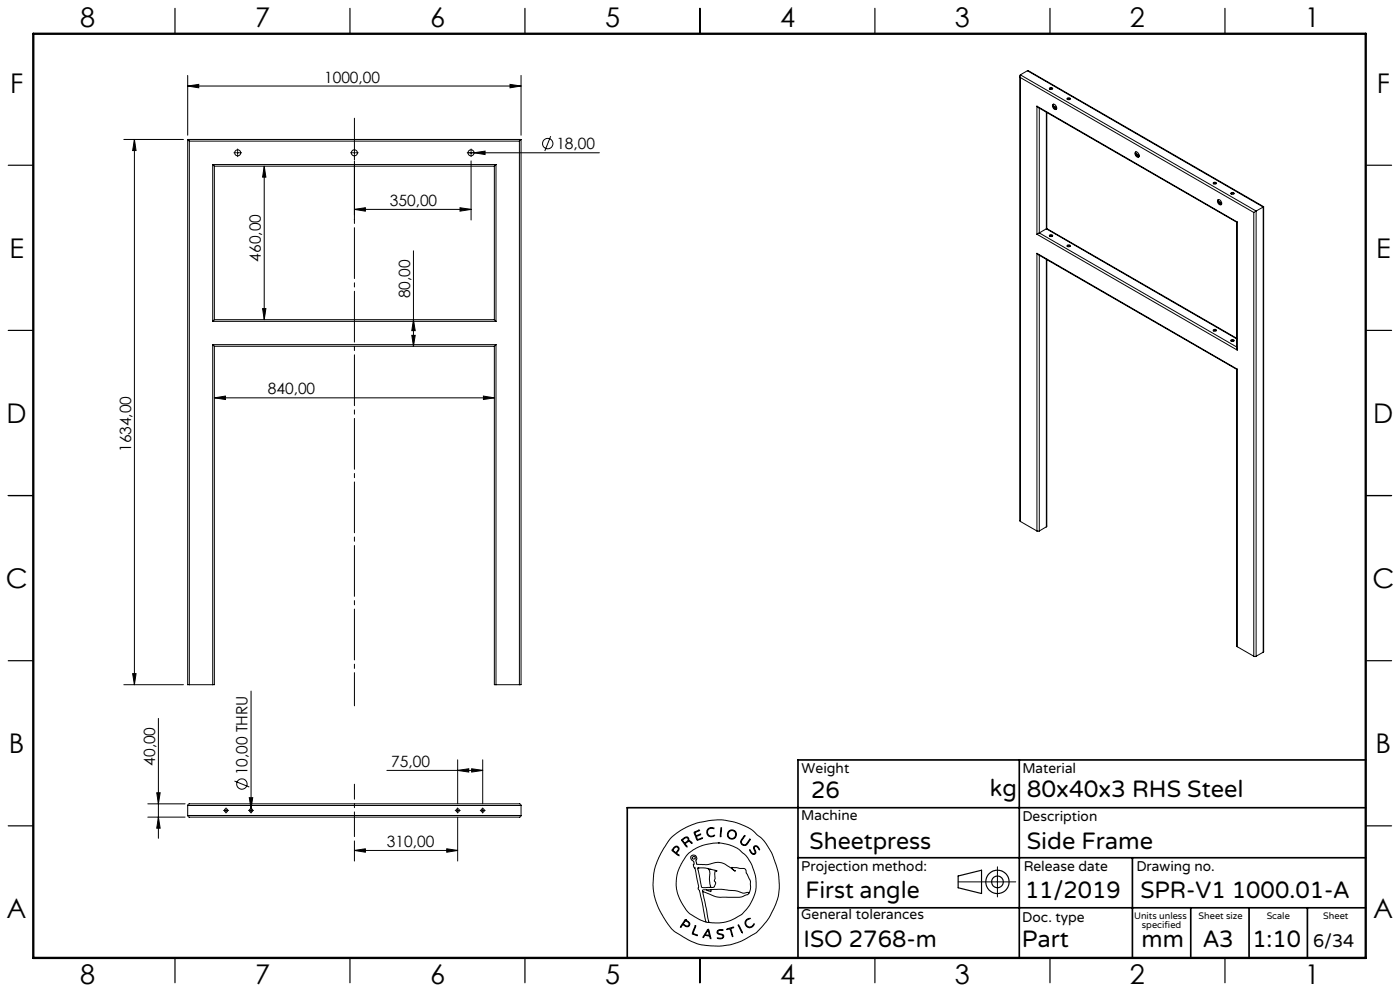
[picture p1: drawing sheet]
<svg xmlns="http://www.w3.org/2000/svg" width="420mm" height="297mm" viewBox="0 0 420 297" stroke-linecap="round" stroke-linejoin="round" font-family="sans-serif">
<g fill="none" stroke="#000" stroke-width=".3">
<path d="M56.3 25.8l3.3-.5v1zM56.3 22.6v17.9M56.3 25.8h100M153 25.3l3.3 .5-3.3 .5zM156.3 22.6v17.9M306 22.8l.1 133.5M306.1 22.4v.8M306.1 22.4l70.7 40.8M306.1 23.2l70 40.5M306.1 23.2v133.1M308.2 21.2l70.9 40.7M308.2 21.2l-2.1 1.2"/>
<path d="M308.2 21.2l70.8 40.9M311.1 31.8l.3 .4 59.6 34.4M311.1 31.8v38.4M311.1 31.8l60.1 34.7M311.8 32.4v37.4M313.9 33.6v35M314 33.7v34.8M314.8 26.4l.5-.2a.32 .32 0 0 1 .5 .4 .32 .32 0 0 1-.5 .2l-.4-.1zM314.9 26.6h.9M315.8 31.4a.9 .9 0 0 1 1 .4 .9 .9 0 0 1-.1 1l-.5-.1-.3-.5zM315.9 31.6l1.1 .6M316 31.2l.1 .9 .8 .6"/>
<path d="M316.1 32l.9 .6M320.1 29.7h1M320.2 29.4l.5-.1a.31 .31 0 0 1 .4 .3 .31 .31 0 0 1-.5 .3 .34 .34 0 0 1-.4-.1 .34 .34 0 0 1 0-.4zM37.1 41.8h17.9M40.3 41.8v163.4M40.3 41.8l.5 3.3h-1zM56.3 41.8l.5 .5M56.3 41.8v163.4h.5M56.3 41.8h100M56.8 42.3h99M56.8 42.3v162.9M63.8 49.3l.5 .5"/>
<path d="M63.8 49.3v47M63.8 49.3h85M64.3 49.8v46M64.3 49.8h84M70.2 45.8h.6M71 45.8h.6M71.3 44.7v.6M71.3 45.5v.6M71.3 46.3v.7M71.8 45.8h.7M79.3 49.8l.5 3.3h-1zM79.3 49.8v46"/>
<path d="M105.2 45.8h.6M106 45.8h.6M106.3 44.7v.6M106.3 45.5v.6M106.3 46.3v.7M106.3 48.2v17.7M106.8 45.8h.7M140.2 45.8h39.6M141.3 44.7v.6M141.3 45.5v.6M141.3 46.3v.7M141.3 48.2v17.7"/>
<path d="M142.2 45.8l3.3-.5v1zM148.3 49.8v46M148.8 49.3l-.5 .5M148.8 49.3v47M155.8 42.3v162.9M156.3 41.8l-.5 .5M156.3 41.8v163.4h-.5M165.2 40.8l-1.8 4.5M340.6 45.6a.9 .9 0 0 1 1 .5 .9 .9 0 0 1-.1 1l-.8-.4-.2-.7zM340.7 45.9l1 .6M340.8 45.5l-.1 .4 .2 .7 .8 .4M340.8 46.3l.9 .5"/>
<path d="M364 54.8l.3-.2a.34 .34 0 0 1 .5 0 .34 .34 0 0 1 0 .5h-.6zM364 55l.3-.1 .6 .1M365.3 59.9a.91 .91 0 0 1 1 .4 .91 .91 0 0 1-.1 1.1l-.5-.2-.3-.4zM365.5 59.8l.1 .9 .8 .6M369.3 58.1h.9M369.3 57.8l.5-.1a.31 .31 0 0 1 .4 .3 .31 .31 0 0 1-.4 .2 .34 .34 0 0 1-.4 0 .34 .34 0 0 1-.1-.4zM106.3 62.8l3.3-.5v1zM106.3 62.8h35M124 75.2v28.6M138 62.3l3.3 .5-3.3 .5zM311.1 75.9l.3 .4 59.6 34.4M311.1 75.9l60.1 34.7"/>
<path d="M311.1 75.9v83.2M311.1 70.2l60.1 34.7M311.8 69.8l-.7 .4M311.8 69.8l59.2 34.2M311.8 76.5v82.6M313.9 68.6l-2.1 1.2M313.9 68.6l57.1 33M313.9 77.7v80.2M314 68.5l-.1 .1M314 77.8l-.1 80.1M314 68.5l57 32.9M314.8 70.5l.5-.2a.32 .32 0 0 1 .5 .4 .32 .32 0 0 1-.5 .2l-.4-.1z"/>
<path d="M314.9 70.7h.9M320.1 73.8l.4-.2 .6 .2M320.2 73.5l.5-.1a.3 .3 0 0 1 .3 .1 .3 .3 0 0 1 0 .4l-.4 .1a.34 .34 0 0 1-.4-.1 .34 .34 0 0 1 0-.4zM365.4 60.2l1.1 .6M365.5 60.6l1 .5M371 66.6l.2 38.3M371.2 66.5l-.2 .1M371.2 66.5v38.4M376.1 63.7v133M376.8 63.2l-.7 .5M376.8 63.2v133.5M379 62.1l-2.2 1.1"/>
<path d="M379 62.1v133.4M379.1 61.9l-.1 .2M379.1 61.9l-.1 133.6M63.8 96.3h85M64.3 95.8l-.5 .5M64.3 95.8h84M78.8 92.5h1l-.5 3.3zM124 95.8l.6 3.3h-1.1zM148.3 95.8l.5 .5M364 98.9l.3-.2a.37 .37 0 0 1 .6 0 .37 .37 0 0 1 0 .5 .37 .37 0 0 1-.6 .1zM364 99.1h.9M63.8 103.3l.5 .5"/>
<path d="M63.8 103.3v101.9M63.8 103.3h85M64.3 119.2l3.3-.5v1zM64.3 119.2h84M64.3 103.8v101.4h-.5M64.3 103.8h84M123.5 100.5h1.1l-.6 3.3zM145 118.7l3.3 .5-3.3 .5zM148.3 103.8v101.4h.5M148.8 103.3l-.5 .5M148.8 103.3v101.9M369.3 102.2h.9"/>
<path d="M369.3 101.9l.5-.1a.31 .31 0 0 1 .4 .3 .31 .31 0 0 1-.4 .2 .34 .34 0 0 1-.4 0 .34 .34 0 0 1-.1-.4zM371 110.7l.2 83.1M371.2 110.6l-.2 .1M371.2 110.6v83.2M306.1 156.3l5 2.8M311.1 159.1h.7M313.9 157.9l-2.1 1.2M371.2 193.8l4.9 2.9M376.1 196.7h.7M379 195.5l-2.2 1.2M37.1 205.2h17.9M39.8 201.9h1l-.5 3.3z"/>
<path d="M47.5 215.3v35.9M56.8 205.2h7M75.3 207.1v36.6M148.8 205.2h7M47 237.6h1l-.5 3.3zM70.3 234.1l4.5 1.8M74.8 239.1h1l-.5 3.3zM116.1 230.9h28.7M137.3 230.9l3.3-.5v1zM137.3 227.7v13.2M141.5 230.4l3.3 .5-3.3 .5zM144.8 227.7v13.2"/>
<path d="M44.3 240.9h11.2M44.3 244.9h11.2M47.5 244.9l.5 3.3h-1zM56.3 241.4l.4-.5h99.2l.4 .5M56.3 244.4l.4 .5h99.2l.4-.5M56.3 241.4v3M56.3 241.4h100M56.3 244.4h100M67.1 242.9h.2M67.6 242.9h.5M67.8 242.1v.3M67.8 242.6v.5"/>
<path d="M67.8 243.4v.3M68.3 242.9h.3M74.5 242.9h.3M75.1 242.9h.5M75.8 242.9h.3M106.3 254.9l3.3-.5v1zM106.3 252v6.1M106.3 254.9h31M134 254.4l3.3 .5-3.3 .5zM136.6 242.9h.2M137.1 242.9h.5M137.3 242.1v.3"/>
<path d="M137.3 242.6v.5M137.3 243.4v.3M137.3 244.9v13.2M137.8 242.9h.3M144.1 242.9h.2M144.6 242.9h.5M144.8 242.1v.3M144.8 242.6v.5M144.8 243.4v.3M145.3 242.9h.3M156.3 241.4v3M201.3 251.1l2.8-2.2 4.5-2.1 4.8-1 3.2-.1 3.7 .7 3.3 1.2 2 1.1 2.8 2.4 1.5 1.8 1.8 3.2 1.8 5.3 .3 3.5-.2 3-.8 2.8-1.7 3.7-1.8 2.5a16.5 16.5 0 0 1-6.7 5l-3.3 1.2-2.9 .4h-3.4l-2.9-.4-3.7-1.5-3.8-2.3-1.1-.9-1.2-1.6-2.3-3.7-1.2-2.8-.6-2.2-.3-3.1 .3-3.5 .9-3.2 2-4z"/>
<path d="M202 254.1l.7-.5 .6 .1 .4 .6-.1 .6a.64 .64 0 0 0-.3 1.1l.4 .5-1.7-1.2a.52 .52 0 0 1-.4-.5 .52 .52 0 0 1 .4-.6zM202.4 254l.4-.2 .5 .1 .2 .5-.2 .4a.73 .73 0 0 1-.7 .6 .73 .73 0 0 1-.7-.7zM204.5 251.6l1.1-.7h.6l.4 .3 .1 .8 .6 .2 .3 .5-.8-.5-.6 .2a.61 .61 0 0 0-.6 .5 .61 .61 0 0 0 .5 .7l-.1 .3-1.5-2zM204.8 251.7l.8-.6h.6l.2 .6-.5 .6a.52 .52 0 0 1-.6 .3 .52 .52 0 0 1-.4-.5zM208.2 249.4l1.7-.6-1 .5a.57 .57 0 0 0-.2 .9 .57 .57 0 0 0 .9 0l.6-.2-.8 .5a.46 .46 0 0 0-.5 .4 .46 .46 0 0 0 .3 .5l.1 .2 1.5-.5-1.7 .7zM212.3 248.5l.8-.5 1 .2 .1 .2-.9-.2-.7 .3-.3 .5v.7l.1 .4 .6 .4 1.3-.2a.53 .53 0 0 1-.3 .5 .53 .53 0 0 1-.5 0l-.9-.2-.4-.4-.2-1zM215.5 252.6l2.7 .4 3 1.2 2.3 1.9 .9 1.2 1.3 2.2 1.1 3.8-.1 3.5-.8 2.5a11.7 11.7 0 0 1-8.9 7.2l-2.6 .1-1.7-.2M215.5 252.6l-4.1 .6-3.4 1.5-2.1 1.8-2.1 3.5-.5 1.4-.4 2 .1 3 .9 2.9 2 3.4a9.1 9.1 0 0 0 4 2.9l1.9 .8M215.5 252.6h.1M216.3 248.1h.2v.6l-.2 1.9-.2 .2zM223.3 250.5l.1-.1 .1 .2-1.1 1.6 .2 .7 .7 .3a3.3 3.3 0 0 0 1.7-1.7v.2l-1 1.5-.4 .2-.7-.1-.6-.5-.1-.6zM224.9 254.7l.7 .9 .5 .3 .4-.3-.4-1.4 .2-.6h.9l.7 1-.1 .1-.9-1-.5 .1-.1 .4 .5 1.4-.6 .5-.9-.5z"/>
<path d="M299.2 259.8v9M205.6 275.6l-1.4 2-.1 .2h.2a.69 .69 0 0 1 .6-.6 .69 .69 0 0 1 .8 .4l.9 .1 .3-.9-1.3-1.2M205.6 275.6h.1M205.6 275.9l-.3 .5M205.7 275.9l1 .9-.1 .6-.6 .1a.7 .7 0 0 1-.9-.9l.2-.2M205.7 275.9h.1M208.5 277.5l.2-.1v.2l-.5 1.4a.56 .56 0 0 0-.2 .7 .56 .56 0 0 0 .7 .3l.5 .4-1.6-.6zM209.3 260.2l2.3-.1 3.1 .8 .4 .3a.35 .35 0 0 0-.5-.2 .35 .35 0 0 0-.1 .5v1.8l-.2 .7 .4 .8-.4 1-.5 .2h-2.6a.85 .85 0 0 1-.8-.2 .85 .85 0 0 1-.1-.9zM209.4 260.1h.1M210.8 267.2l1.9 9.2M210.8 267.2l3.7 1.5 1.3 .2h6.3l2.1-.8 .4-.3M211.8 276.4h.9"/>
<path d="M211.9 266.7h-1.1v.5M212.1 260.2a2.12 2.12 0 0 1 .8 2.7v1.9l.3 .9-.3 .2M212.3 278.6l.1-.1a4.3 4.3 0 0 1 .9 2.6v.2h-.2a.74 .74 0 0 0-.8-.8l-.2-.1a.82 .82 0 0 0-1.1 .6l-.1-.3zM212.3 278.9l.4 .9a.4 .4 0 0 1-.1 .6 .4 .4 0 0 1-.6-.2l-.4-.1zM212.4 278.9h.1M212.7 276.4h.1M213 260.6h.1M213.3 266.6l3.2-.1 4.2 .4 2.3 .8 1.1-.2a.3 .3 0 0 1 .4-.1 .3 .3 0 0 1 .1 .4M213.3 266.6v.6l-1.4-.5M213.3 266.6l-1.4 .1M215.3 278.9l.6-.3 1 .1v.2h-1.4l-.2 .6 .3 .2 1.4 .5 .1 .5-.2 .4-.6 .3-1.1-.2h1.1l.6-.5-.3-.5-1.4-.5-.1-.4zM218 278.4l2.1-.5-.8 .4 .5 2.4-.8-2.3-.8 .2z"/>
<path d="M221.5 277.2l1.2 2.2v.2zM221.5 277.1h.1M224 275.6l.7-.4 .3 .1-.8 .4-.4 .6v.6l.5 .7 .9 .2 .9-.9a.41 .41 0 0 1 .1 .5 .41 .41 0 0 1-.4 .2l-1 .5-.9-.5-.4-1.1zM224.6 267.8l.5-1.4v-2.3l-1.7-3.8-3.9-.3 .3 .5 .8 .6h-.1l-3.1-2.2-1.7-.5-3.6 .7-3-.1-.3-.9 .3-.8-.3-.7-.6-.3-.7 .1-.3 .4v.4l1 1.1-.1 1.4 .4 .5 1.1 5.4-.2 .8 .4 .4 .3 1.1 1.7 8.5M287.4 264.3h17.3"/>
<circle cx="71.3" cy="45.8" r=".91"/>
<circle cx="106.3" cy="45.8" r=".91"/>
<circle cx="141.3" cy="45.8" r=".91"/>
<circle cx="164.3" cy="43" r="1.55"/>
<circle cx="72.6" cy="235" r="1.55"/>
<circle cx="67.8" cy="242.9" r=".5"/>
<circle cx="75.3" cy="242.9" r=".5"/>
<circle cx="137.3" cy="242.9" r=".5"/>
<circle cx="144.8" cy="242.9" r=".5"/>
<circle cx="208.1" cy="257.1" r=".44"/>
<circle cx="219.5" cy="250.1" r="1.17"/>
<circle cx="219.6" cy="250.1" r="1.38"/>
</g>
<g fill="none" stroke="#000" stroke-width=".35">
<path d="M52.5 2.5v7.5M105 2.5v7.5M157.5 2.5v7.5M210 2.5v7.5M262.5 2.5v7.5M315 2.5v7.5M367.5 2.5v7.5M2.5 49.5h7.5M410 49.5h7.5M2.5 99h7.5M410 99h7.5M2.5 148.5h7.5"/>
<path d="M410 148.5h7.5M2.5 198h7.5M410 198h7.5M2.5 247.5h7.5M410 247.5h7.5M287.4 262.5l7.1-1.7v7l-7.1-1.7zM52.5 287v7.5M105 287v7.5M157.5 287v7.5M210 287v7.5M262.5 287v7.5M315 287v7.5"/>
<path d="M367.5 287v7.5"/>
<circle cx="299.2" cy="264.3" r="3.5"/>
<circle cx="299.2" cy="264.3" r="1.75"/>
</g>
<path d="M106.3 250.7v-15.7" fill="none" stroke="#000" stroke-width=".3" stroke-dasharray="15.2 1.3 1.3 1.3" stroke-dashoffset="7.9"/>
<path d="M106.3 35.4v176.1" fill="none" stroke="#000" stroke-width=".3" stroke-dasharray="15.2 1.3 1.3 1.3" stroke-dashoffset="5.3"/>
<path d="M305.8 227.7v59.2M409.7 227.7h-170.3v59.2M239.4 257.1h170.3M339.7 257.1v29.9M409.7 242.1h-221.5v45M239.4 272.1h170.3M357.2 272.1v14.8M374.7 272.1v14.8M392.2 272.1v14.8" fill="none" stroke="#000" stroke-width=".5"/>
<path d="M10 10.1h399.7v277h-399.7z" fill="none" stroke="#000" stroke-width=".7"/>
<g fill="#000">
<path d="M142.2 45.8l3.3-.5v1zM74.8 239.1h1l-.5 3.3z"/>
<path d="M56.3 25.8l3.3-.5v1zM153 25.3l3.3 .5-3.3 .5zM106.3 62.8l3.3-.5v1zM138 62.3l3.3 .5-3.3 .5zM106.3 254.9l3.3-.5v1zM134 254.4l3.3 .5-3.3 .5z"/>
<path d="M124 95.8l.6 3.3h-1.1zM123.5 100.5h1.1l-.6 3.3zM79.3 49.8l.5 3.3h-1zM78.8 92.5h1l-.5 3.3zM47 237.6h1l-.5 3.3zM47.5 244.9l.5 3.3h-1z"/>
<path d="M64.3 119.2l3.3-.5v1zM145 118.7l3.3 .5-3.3 .5z"/>
<path d="M39.8 201.9h1l-.5 3.3zM40.3 41.8l.5 3.3h-1z"/>
<path d="M141.5 230.4l3.3 .5-3.3 .5zM137.3 230.9l3.3-.5v1z"/>
</g>
<g font-size="8.1">
<text x="24" y="8">8</text>
<text x="76.5" y="8">7</text>
<text x="129" y="8">6</text>
<text x="181.5" y="8">5</text>
<text x="234" y="8">4</text>
<text x="286.5" y="8">3</text>
<text x="339" y="8">2</text>
<text x="391.5" y="8">1</text>
<text x="3" y="27.7">F</text>
<text x="413" y="27.7">F</text>
<text x="2.8" y="77.2">E</text>
<text x="412.8" y="77.2">E</text>
<text x="2" y="126.7">D</text>
<text x="412" y="126.7">D</text>
<text x="1.7" y="176.2">C</text>
<text x="411.7" y="176.2">C</text>
<text x="2.7" y="225.7">B</text>
<text x="412.7" y="225.7">B</text>
<text x="2" y="275.2">A</text>
<text x="412" y="275.2">A</text>
<text x="24" y="295">8</text>
<text x="76.5" y="295">7</text>
<text x="129" y="295">6</text>
<text x="181.5" y="295">5</text>
<text x="234" y="295">4</text>
<text x="286.5" y="295">3</text>
<text x="339" y="295">2</text>
<text x="391.5" y="295">1</text>
</g>
<g font-size="7.1">
<text x="243.3" y="239.1">26</text>
<text x="297" y="238.5">kg</text>
<text x="308" y="239">80x40x3 RHS Steel</text>
<text x="242.9" y="254.4">Sheetpress</text>
<text x="308" y="254.4">Side Frame</text>
<text x="241.6" y="269.2">First angle</text>
<text x="307.5" y="269.2">11/2019</text>
<text x="342.1" y="269.2">SPR-V1 1000.01-A</text>
<text x="241.1" y="283.7">ISO 2768-m</text>
<text x="306.6" y="283.9">Part</text>
<text x="342.5" y="283.9">mm</text>
<text x="360.9" y="283.9">A3</text>
<text x="375.7" y="283.9">1:10</text>
</g>
<text font-size="5.4" x="393.9" y="283.7">6/34</text>
<g font-size="4.7">
<text x="97.2" y="24.8">1000,00</text>
<text x="166.9" y="44.7">18,00</text>
<text x="117" y="61.7">350,00</text>
<text x="78.3" y="78.4" transform="rotate(-90 78.3 78.4)">460,00</text>
<text x="123.1" y="89.4" transform="rotate(-90 123.1 89.4)">80,00</text>
<text x="80.4" y="118.2">840,00</text>
<text x="39.3" y="135.5" transform="rotate(-90 39.3 135.5)">1634,00</text>
<text x="46.5" y="229.5" transform="rotate(-90 46.5 229.5)">40,00</text>
<text x="74.3" y="232.4" transform="rotate(-90 74.3 232.4)">10,00 THRU</text>
<text x="117.4" y="229.9">75,00</text>
<text x="116.1" y="253.9">310,00</text>
</g>
<g font-size="4.2">
<text x="240.5" y="231.7">Weight</text>
<text x="306.7" y="231.7">Material</text>
<text x="240.4" y="245.9">Machine</text>
<text x="306.7" y="246.1">Description</text>
<text x="240.4" y="261.1">Projection method:</text>
<text x="307.1" y="261">Release date</text>
<text x="340.9" y="261">Drawing no.</text>
<text x="240.4" y="275.6">General tolerances</text>
<text x="306.7" y="276.3">Doc. type</text>
</g>
<g font-size="2.8">
<text x="340.2" y="275.3">Units unless</text>
<text x="359.6" y="275.3">Sheet size</text>
<text x="380" y="275.3">Scale</text>
<text x="396.9" y="275.3">Sheet</text>
<text x="342.6" y="278.2">specified</text>
</g>
</svg>
